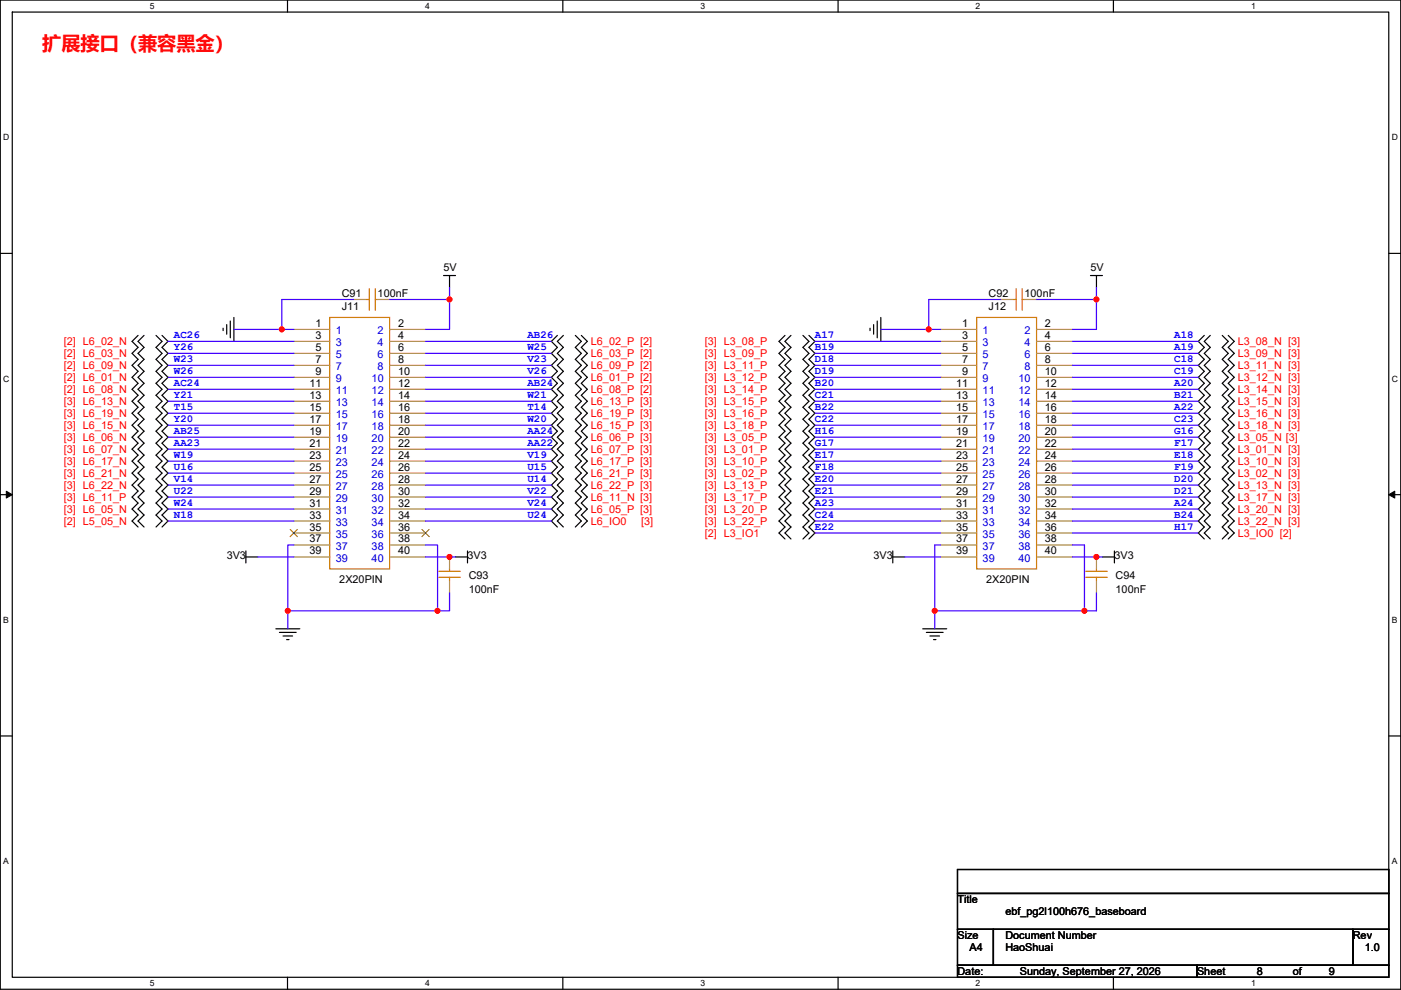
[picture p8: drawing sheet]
<svg xmlns="http://www.w3.org/2000/svg" width="297mm" height="210mm" viewBox="0 0 297 210" stroke-linecap="round" stroke-linejoin="round" font-family="sans-serif">
<path d="M.1 0h296.9v209.8h-296.9zM2.6 2.6h291.8v204.7h-291.8z" fill="none" stroke="#000" stroke-width=".25"/>
<g fill="#fff">
<path d="M31.8 .3h1v2h-1z"/>
<path d="M31.8 207.5h1v2.1h-1z"/>
</g>
<path d="M61 0v2.6M61 207.3v2.5" fill="none" stroke="#000" stroke-width=".25"/>
<g fill="#fff">
<path d="M90.1 .3h1v2h-1z"/>
<path d="M90.1 207.5h1v2.1h-1z"/>
</g>
<path d="M119.3 0v2.6M119.3 207.3v2.5" fill="none" stroke="#000" stroke-width=".25"/>
<g fill="#fff">
<path d="M148.5 .3h1v2h-1z"/>
<path d="M148.5 207.5h1v2.1h-1z"/>
</g>
<path d="M177.7 0v2.6M177.7 207.3v2.5" fill="none" stroke="#000" stroke-width=".25"/>
<g fill="#fff">
<path d="M206.9 .3h1v2h-1z"/>
<path d="M206.9 207.5h1v2.1h-1z"/>
</g>
<path d="M236.1 0v2.6M236.1 207.3v2.5" fill="none" stroke="#000" stroke-width=".25"/>
<g fill="#fff">
<path d="M265.2 .3h1v2h-1z"/>
<path d="M265.2 207.5h1v2.1h-1z"/>
<path d="M.7 28.2h1.3v2h-1.3z"/>
<path d="M295.1 28.2h1.3v2h-1.3z"/>
<path d="M.7 79.3h1.3v2.1h-1.3z"/>
<path d="M295.1 79.3h1.3v2.1h-1.3z"/>
</g>
<path d="M.1 53.7h2.5M294.4 53.7h2.6" fill="none" stroke="#000" stroke-width=".25"/>
<g fill="#fff">
<path d="M.7 130.5h1.2v2h-1.2z"/>
<path d="M295.1 130.5h1.2v2h-1.2z"/>
</g>
<path d="M.1 104.9h2.5M294.4 104.9h2.6" fill="none" stroke="#000" stroke-width=".25"/>
<path d="M1.3 104.2l1.3 .7-1.3 .7zM294.4 104.9l1.3-.7v1.4z" fill="#000" stroke="#000" stroke-width=".21"/>
<g fill="#fff">
<path d="M.7 181.7h1.2v2h-1.2z"/>
<path d="M295.1 181.7h1.2v2h-1.2z"/>
</g>
<g fill="none" stroke="#000" stroke-width=".25">
<path d="M94 58.4h2.6M95.3 58.4v2.6M231.2 58.4h2.5M232.5 58.4v2.6M29.3 71.1l-1.3 1.3 1.3 1.3-1.3 1.3 1.3 1.2-1.3 1.3 1.3 1.3-1.3 1.2 1.3 1.3-1.3 1.3 1.3 1.2-1.3 1.3 1.3 1.3-1.3 1.3 1.3 1.2-1.3 1.3 1.3 1.3-1.3 1.2 1.3 1.3-1.3 1.3 1.3 1.2-1.3 1.3 1.3 1.3-1.3 1.3 1.3 1.2-1.3 1.3 1.3 1.3-1.3 1.2 1.3 1.3-1.3 1.3 1.3 1.2-1.3 1.3 1.3 1.3M30.5 71.1l-1.2 1.3 1.2 1.3-1.2 1.3 1.2 1.2-1.2 1.3 1.2 1.3-1.2 1.2 1.2 1.3-1.2 1.3 1.2 1.2-1.2 1.3 1.2 1.3-1.2 1.3 1.2 1.2-1.2 1.3 1.2 1.3-1.2 1.2 1.2 1.3-1.2 1.3 1.2 1.2-1.2 1.3 1.2 1.3-1.2 1.3 1.2 1.2-1.2 1.3 1.2 1.3-1.2 1.2 1.2 1.3-1.2 1.3 1.2 1.2-1.2 1.3 1.2 1.3M33.1 71.1l1.3 1.3-1.3 1.3 1.3 1.3-1.3 1.2 1.3 1.3-1.3 1.3 1.3 1.2-1.3 1.3 1.3 1.3-1.3 1.2 1.3 1.3-1.3 1.3 1.3 1.3-1.3 1.2 1.3 1.3-1.3 1.3 1.3 1.2-1.3 1.3 1.3 1.3-1.3 1.2 1.3 1.3-1.3 1.3 1.3 1.3-1.3 1.2 1.3 1.3-1.3 1.3 1.3 1.2-1.3 1.3 1.3 1.3-1.3 1.2 1.3 1.3-1.3 1.3M34.4 71.1l1.2 1.3-1.2 1.3 1.2 1.3-1.2 1.2 1.2 1.3-1.2 1.3 1.2 1.2-1.2 1.3 1.2 1.3-1.2 1.2 1.2 1.3-1.2 1.3 1.2 1.3-1.2 1.2 1.2 1.3-1.2 1.3 1.2 1.2-1.2 1.3 1.2 1.3-1.2 1.2 1.2 1.3-1.2 1.3 1.2 1.3-1.2 1.2 1.2 1.3-1.2 1.3 1.2 1.2-1.2 1.3 1.2 1.3-1.2 1.2 1.2 1.3-1.2 1.3M47.3 69.6v.5M48.1 68.9v2M48.8 68.1v3.5M49.6 67.3v5.1"/>
<path d="M118.2 71.1l-1.3 1.3 1.3 1.3-1.3 1.3 1.3 1.2-1.3 1.3 1.3 1.3-1.3 1.2 1.3 1.3-1.3 1.3 1.3 1.2-1.3 1.3 1.3 1.3-1.3 1.3 1.3 1.2-1.3 1.3 1.3 1.3-1.3 1.2 1.3 1.3-1.3 1.3 1.3 1.2-1.3 1.3 1.3 1.3-1.3 1.3 1.3 1.2-1.3 1.3 1.3 1.3-1.3 1.2 1.3 1.3-1.3 1.3 1.3 1.2-1.3 1.3 1.3 1.3M119.4 71.1l-1.2 1.3 1.2 1.3-1.2 1.3 1.2 1.2-1.2 1.3 1.2 1.3-1.2 1.2 1.2 1.3-1.2 1.3 1.2 1.2-1.2 1.3 1.2 1.3-1.2 1.3 1.2 1.2-1.2 1.3 1.2 1.3-1.2 1.2 1.2 1.3-1.2 1.3 1.2 1.2-1.2 1.3 1.2 1.3-1.2 1.3 1.2 1.2-1.2 1.3 1.2 1.3-1.2 1.2 1.2 1.3-1.2 1.3 1.2 1.2-1.2 1.3 1.2 1.3M122 71.1l1.3 1.3-1.3 1.3 1.3 1.3-1.3 1.2 1.3 1.3-1.3 1.3 1.3 1.2-1.3 1.3 1.3 1.3-1.3 1.2 1.3 1.3-1.3 1.3 1.3 1.3-1.3 1.2 1.3 1.3-1.3 1.3 1.3 1.2-1.3 1.3 1.3 1.3-1.3 1.2 1.3 1.3-1.3 1.3 1.3 1.3-1.3 1.2 1.3 1.3-1.3 1.3 1.3 1.2-1.3 1.3 1.3 1.3-1.3 1.2 1.3 1.3-1.3 1.3M123.3 71.1l1.2 1.3-1.2 1.3 1.2 1.3-1.2 1.2 1.2 1.3-1.2 1.3 1.2 1.2-1.2 1.3 1.2 1.3-1.2 1.2 1.2 1.3-1.2 1.3 1.2 1.3-1.2 1.2 1.2 1.3-1.2 1.3 1.2 1.2-1.2 1.3 1.2 1.3-1.2 1.2 1.2 1.3-1.2 1.3 1.2 1.3-1.2 1.2 1.2 1.3-1.2 1.3 1.2 1.2-1.2 1.3 1.2 1.3-1.2 1.2 1.2 1.3-1.2 1.3M166.4 71.1l-1.2 1.3 1.2 1.3-1.2 1.3 1.2 1.2-1.2 1.3 1.2 1.3-1.2 1.2 1.2 1.3-1.2 1.3 1.2 1.2-1.2 1.3 1.2 1.3-1.2 1.3 1.2 1.2-1.2 1.3 1.2 1.3-1.2 1.2 1.2 1.3-1.2 1.3 1.2 1.2-1.2 1.3 1.2 1.3-1.2 1.3 1.2 1.2-1.2 1.3 1.2 1.3-1.2 1.2 1.2 1.3-1.2 1.3 1.2 1.2-1.2 1.3 1.2 1.3-1.2 1.3 1.2 1.2M167.7 71.1l-1.3 1.3 1.3 1.3-1.3 1.3 1.3 1.2-1.3 1.3 1.3 1.3-1.3 1.2 1.3 1.3-1.3 1.3 1.3 1.2-1.3 1.3 1.3 1.3-1.3 1.3 1.3 1.2-1.3 1.3 1.3 1.3-1.3 1.2 1.3 1.3-1.3 1.3 1.3 1.2-1.3 1.3 1.3 1.3-1.3 1.3 1.3 1.2-1.3 1.3 1.3 1.3-1.3 1.2 1.3 1.3-1.3 1.3 1.3 1.2-1.3 1.3 1.3 1.3-1.3 1.3 1.3 1.2M170.2 71.1l1.3 1.3-1.3 1.3 1.3 1.3-1.3 1.2 1.3 1.3-1.3 1.3 1.3 1.2-1.3 1.3 1.3 1.3-1.3 1.2 1.3 1.3-1.3 1.3 1.3 1.3-1.3 1.2 1.3 1.3-1.3 1.3 1.3 1.2-1.3 1.3 1.3 1.3-1.3 1.2 1.3 1.3-1.3 1.3 1.3 1.3-1.3 1.2 1.3 1.3-1.3 1.3 1.3 1.2-1.3 1.3 1.3 1.3-1.3 1.2 1.3 1.3-1.3 1.3 1.3 1.3-1.3 1.2M171.5 71.1l1.3 1.3-1.3 1.3 1.3 1.3-1.3 1.2 1.3 1.3-1.3 1.3 1.3 1.2-1.3 1.3 1.3 1.3-1.3 1.2 1.3 1.3-1.3 1.3 1.3 1.3-1.3 1.2 1.3 1.3-1.3 1.3 1.3 1.2-1.3 1.3 1.3 1.3-1.3 1.2 1.3 1.3-1.3 1.3 1.3 1.3-1.3 1.2 1.3 1.3-1.3 1.3 1.3 1.2-1.3 1.3 1.3 1.3-1.3 1.2 1.3 1.3-1.3 1.3 1.3 1.3-1.3 1.2M184.5 69.6v.5M185.2 68.9v2M186 68.1v3.5M186.7 67.3v5.1"/>
<path d="M255.3 71.1l-1.2 1.3 1.2 1.3-1.2 1.3 1.2 1.2-1.2 1.3 1.2 1.3-1.2 1.2 1.2 1.3-1.2 1.3 1.2 1.2-1.2 1.3 1.2 1.3-1.2 1.3 1.2 1.2-1.2 1.3 1.2 1.3-1.2 1.2 1.2 1.3-1.2 1.3 1.2 1.2-1.2 1.3 1.2 1.3-1.2 1.3 1.2 1.2-1.2 1.3 1.2 1.3-1.2 1.2 1.2 1.3-1.2 1.3 1.2 1.2-1.2 1.3 1.2 1.3-1.2 1.3 1.2 1.2M256.6 71.1l-1.3 1.3 1.3 1.3-1.3 1.3 1.3 1.2-1.3 1.3 1.3 1.3-1.3 1.2 1.3 1.3-1.3 1.3 1.3 1.2-1.3 1.3 1.3 1.3-1.3 1.3 1.3 1.2-1.3 1.3 1.3 1.3-1.3 1.2 1.3 1.3-1.3 1.3 1.3 1.2-1.3 1.3 1.3 1.3-1.3 1.3 1.3 1.2-1.3 1.3 1.3 1.3-1.3 1.2 1.3 1.3-1.3 1.3 1.3 1.2-1.3 1.3 1.3 1.3-1.3 1.3 1.3 1.2M259.1 71.1l1.3 1.3-1.3 1.3 1.3 1.3-1.3 1.2 1.3 1.3-1.3 1.3 1.3 1.2-1.3 1.3 1.3 1.3-1.3 1.2 1.3 1.3-1.3 1.3 1.3 1.3-1.3 1.2 1.3 1.3-1.3 1.3 1.3 1.2-1.3 1.3 1.3 1.3-1.3 1.2 1.3 1.3-1.3 1.3 1.3 1.3-1.3 1.2 1.3 1.3-1.3 1.3 1.3 1.2-1.3 1.3 1.3 1.3-1.3 1.2 1.3 1.3-1.3 1.3 1.3 1.3-1.3 1.2M260.4 71.1l1.3 1.3-1.3 1.3 1.3 1.3-1.3 1.2 1.3 1.3-1.3 1.3 1.3 1.2-1.3 1.3 1.3 1.3-1.3 1.2 1.3 1.3-1.3 1.3 1.3 1.3-1.3 1.2 1.3 1.3-1.3 1.3 1.3 1.2-1.3 1.3 1.3 1.3-1.3 1.2 1.3 1.3-1.3 1.3 1.3 1.3-1.3 1.2 1.3 1.3-1.3 1.3 1.3 1.2-1.3 1.3 1.3 1.3-1.3 1.2 1.3 1.3-1.3 1.3 1.3 1.3-1.3 1.2M52.1 118.1h2.6M52.1 116.9v2.5M96.6 118.1h2.5M99.1 116.9v2.5M189.3 118.1h2.5M189.3 116.9v2.5M233.7 118.1h2.6M236.3 116.9v2.5"/>
<path d="M58.5 133.4h5.1M59.2 134.1h3.6M60 134.9h2M60.8 135.7h.5M195.6 133.4h5.1M196.4 134.1h3.6M197.2 134.9h2M197.9 135.7h.5M.1 156.1h2.5M294.4 156.1h2.6M203 184.4h91.4v5.1h-91.4zM203 189.5h91.4v7.6h-91.4z"/>
<path d="M203 197.1h7.6v7.6h-7.6zM210.6 197.1h76.2v7.6h-76.2zM286.8 197.1h7.6v7.6h-7.6zM203 204.7h50.8v2.6h-50.8zM253.8 204.7h40.6v2.6h-40.6z"/>
</g>
<g fill="none" stroke="#cc8006" stroke-width=".25">
<path d="M69.9 67.3h12.7v53.4h-12.7zM77.5 63.5h.8M78.3 61.2v4.6M79.6 63.5h.5M79.6 61.2v4.6M207.1 67.3h12.7v53.4h-12.7zM214.7 63.5h.8M215.5 61.2v4.6M216.7 61.2v4.6M216.7 63.5h.5M93 122.4h4.6M93 121.2h4.6"/>
<path d="M95.3 120.7v.5M95.3 122.4v.8M230.2 122.4h4.6M230.2 121.2h4.6M232.5 120.7v.5M232.5 122.4v.8"/>
</g>
<g fill="none" stroke="#a84" stroke-width=".25">
<path d="M62.3 69.9h7.6M62.3 72.4h7.6M62.3 75h7.6M62.3 77.5h7.6M75 63.5h2.5M80.1 63.5h2.5M82.6 69.9h7.6M82.6 72.4h7.6M82.6 75h7.6M82.6 77.5h7.6M199.5 69.9h7.6M199.5 72.4h7.6"/>
<path d="M199.5 75h7.6M199.5 77.5h7.6M212.2 63.5h2.5M217.2 63.5h2.6M219.8 69.9h7.6M219.8 72.4h7.6M219.8 75h7.6M219.8 77.5h7.6M62.3 80h7.6M62.3 82.6h7.6M62.3 85.1h7.6M62.3 87.7h7.6"/>
<path d="M62.3 90.2h7.6M62.3 92.7h7.6M62.3 95.3h7.6M62.3 97.8h7.6M82.6 80h7.6M82.6 82.6h7.6M82.6 85.1h7.6M82.6 87.7h7.6M82.6 90.2h7.6M82.6 92.7h7.6M82.6 95.3h7.6M82.6 97.8h7.6"/>
<path d="M199.5 80h7.6M199.5 82.6h7.6M199.5 85.1h7.6M199.5 87.7h7.6M199.5 90.2h7.6M199.5 92.7h7.6M199.5 95.3h7.6M199.5 97.8h7.6M219.8 80h7.6M219.8 82.6h7.6M219.8 85.1h7.6M219.8 87.7h7.6"/>
<path d="M219.8 90.2h7.6M219.8 92.7h7.6M219.8 95.3h7.6M219.8 97.8h7.6M62.3 100.4h7.6M62.3 102.9h7.6M62.3 105.4h7.6M62.3 108h7.6M62.3 110.5h7.6M62.3 113.1h7.6M62.3 115.6h7.6M62.3 118.1h7.6"/>
<path d="M82.6 100.4h7.6M82.6 102.9h7.6M82.6 105.4h7.6M82.6 108h7.6M82.6 110.5h7.6M82.6 113.1h7.6M82.6 115.6h7.6M82.6 118.1h7.6M95.3 118.1v2.6M199.5 100.4h7.6M199.5 102.9h7.6M199.5 105.4h7.6"/>
<path d="M199.5 108h7.6M199.5 110.5h7.6M199.5 113.1h7.6M199.5 115.6h7.6M199.5 118.1h7.6M219.8 100.4h7.6M219.8 102.9h7.6M219.8 105.4h7.6M219.8 108h7.6M219.8 110.5h7.6M219.8 113.1h7.6M219.8 115.6h7.6"/>
<path d="M219.8 118.1h7.6M232.5 118.1v2.6M95.3 123.2v2.6M232.5 123.2v2.6"/>
</g>
<path d="M61.5 112.3l1.6 1.5M63.1 112.3l-1.6 1.5M89.5 112.3l1.5 1.5M91 112.3l-1.6 1.5" fill="none" stroke="#804000" stroke-width=".21"/>
<g fill="none" stroke="#4200ff" stroke-width=".25">
<path d="M35.6 72.4h26.7M35.6 75h26.7M35.6 77.5h26.7M49.6 69.9h12.7M75 63.5h-15.2v6.4M82.6 63.5h12.7M90.2 72.4h26.7M90.2 75h26.7M90.2 77.5h26.7M95.3 61v2.5M95.3 63.5v6.4h-5.1M172.8 72.4h26.7"/>
<path d="M172.8 75h26.7M172.8 77.5h26.7M186.8 69.9h10.1M196.9 69.9h2.5M212.2 63.5h-15.3v6.4M219.8 63.5h12.7M227.4 72.4h26.7M227.4 75h26.7M227.4 77.5h26.7M232.5 61v2.5M232.5 63.5v6.4h-5.1M35.6 85.1h26.7"/>
<path d="M35.6 87.7h26.7M35.6 80h26.7M35.6 82.6h26.7M35.6 97.8h26.7M35.6 95.3h26.7M35.6 92.7h26.7M35.6 90.2h26.7M90.2 85.1h26.7M90.2 87.7h26.7M90.2 80h26.7M90.2 82.6h26.7M90.2 97.8h26.7"/>
<path d="M90.2 95.3h26.7M90.2 92.7h26.7M90.2 90.2h26.7M172.8 80h26.7M172.8 82.6h26.7M172.8 85.1h26.7M172.8 87.7h26.7M172.8 90.2h26.7M172.8 95.3h26.7M172.8 92.7h26.7M172.8 97.8h26.7M227.4 80h26.7"/>
<path d="M227.4 82.6h26.7M227.4 85.1h26.7M227.4 87.7h26.7M227.4 90.2h26.7M227.4 95.3h26.7M227.4 92.7h26.7M227.4 97.8h26.7M35.6 110.5h26.7M35.6 100.4h26.7M35.6 108h26.7M35.6 105.4h26.7M35.6 102.9h26.7"/>
<path d="M54.7 118.1h7.6M62.3 115.6h-1.3v14M90.2 118.1h6.4M90.2 115.6h2.6v14h-31.8M90.2 110.5h26.7M90.2 102.9h26.7M90.2 100.4h26.7M90.2 108h26.7M90.2 105.4h26.7M172.8 113.1h26.7M172.8 102.9h26.7M172.8 105.4h26.7"/>
<path d="M172.8 108h26.7M172.8 110.5h26.7M172.8 100.4h26.7M191.8 118.1h7.6M199.4 115.6h-1.2v14M227.4 115.6h2.5v14M227.4 113.1h26.7M227.4 102.9h26.7M227.4 105.4h26.7M227.4 108h26.7M227.4 110.5h26.7M227.4 100.4h26.7"/>
<path d="M233.7 118.1h-6.3M61 129.6v3.8M95.3 125.8v3.8h-2.5M198.2 129.6h31.7M198.2 129.6v3.8M232.5 125.8v3.8h-2.6"/>
</g>
<g fill="#f00" stroke="#f00" stroke-width=".25">
<circle cx="95.3" cy="63.5" r=".5"/>
<circle cx="59.7" cy="69.9" r=".5"/>
<circle cx="95.3" cy="118.1" r=".5"/>
<circle cx="92.8" cy="129.5" r=".5"/>
<circle cx="61" cy="129.5" r=".5"/>
<circle cx="232.5" cy="63.5" r=".5"/>
<circle cx="196.9" cy="69.9" r=".5"/>
<circle cx="232.5" cy="118.1" r=".5"/>
<circle cx="229.9" cy="129.5" r=".5"/>
<circle cx="198.2" cy="129.5" r=".5"/>
</g>
<text font-size="4.1" fill="#f00" x="9" y="10.7">扩展接口（兼容黑金）</text>
<g font-size="2.3">
<text x="94" y="57.4">5V</text>
<text x="231.2" y="57.4">5V</text>
<text x="72.5" y="65.8">J11</text>
<text x="72.5" y="63">C91</text>
<text x="80.1" y="63">100nF</text>
<text x="209.6" y="65.8">J12</text>
<text x="209.6" y="63">C92</text>
<text x="217.2" y="63">100nF</text>
<text x="66.9" y="69.3">1</text>
<text x="66.9" y="71.9">3</text>
<text x="84.4" y="69.3">2</text>
<text x="84.4" y="71.9">4</text>
<text x="204" y="69.3">1</text>
<text x="204" y="71.9">3</text>
<text x="221.5" y="69.3">2</text>
<text x="221.5" y="71.9">4</text>
<text x="66.9" y="74.4">5</text>
<text x="66.9" y="77">7</text>
<text x="84.4" y="74.4">6</text>
<text x="84.4" y="77">8</text>
<text x="204" y="74.4">5</text>
<text x="204" y="77">7</text>
<text x="221.5" y="74.4">6</text>
<text x="221.5" y="77">8</text>
<text x="65.6" y="82">11</text>
<text x="66.9" y="79.5">9</text>
<text x="84.4" y="79.5">10</text>
<text x="84.4" y="82">12</text>
<text x="202.8" y="82">11</text>
<text x="204" y="79.5">9</text>
<text x="221.5" y="79.5">10</text>
<text x="221.5" y="82">12</text>
<text x="65.6" y="84.6">13</text>
<text x="65.6" y="87.1">15</text>
<text x="65.6" y="89.7">17</text>
<text x="84.4" y="84.6">14</text>
<text x="84.4" y="87.1">16</text>
<text x="84.4" y="89.7">18</text>
<text x="202.8" y="84.6">13</text>
<text x="202.8" y="87.1">15</text>
<text x="202.8" y="89.7">17</text>
<text x="221.5" y="84.6">14</text>
<text x="221.5" y="87.1">16</text>
<text x="221.5" y="89.7">18</text>
<text x="65.6" y="92.2">19</text>
<text x="65.6" y="94.7">21</text>
<text x="84.4" y="92.2">20</text>
<text x="84.4" y="94.7">22</text>
<text x="202.8" y="92.2">19</text>
<text x="202.8" y="94.7">21</text>
<text x="221.5" y="92.2">20</text>
<text x="221.5" y="94.7">22</text>
<text x="65.6" y="97.3">23</text>
<text x="65.6" y="99.8">25</text>
<text x="84.4" y="97.3">24</text>
<text x="84.4" y="99.8">26</text>
<text x="202.8" y="97.3">23</text>
<text x="202.8" y="99.8">25</text>
<text x="221.5" y="97.3">24</text>
<text x="221.5" y="99.8">26</text>
<text x="65.6" y="102.4">27</text>
<text x="65.6" y="104.9">29</text>
<text x="65.6" y="107.4">31</text>
<text x="84.4" y="102.4">28</text>
<text x="84.4" y="104.9">30</text>
<text x="84.4" y="107.4">32</text>
<text x="202.8" y="102.4">27</text>
<text x="202.8" y="104.9">29</text>
<text x="202.8" y="107.4">31</text>
<text x="221.5" y="102.4">28</text>
<text x="221.5" y="104.9">30</text>
<text x="221.5" y="107.4">32</text>
<text x="65.6" y="110">33</text>
<text x="65.6" y="112.5">35</text>
<text x="84.4" y="110">34</text>
<text x="84.4" y="112.5">36</text>
<text x="202.8" y="110">33</text>
<text x="202.8" y="112.5">35</text>
<text x="221.5" y="110">34</text>
<text x="221.5" y="112.5">36</text>
<text x="48.1" y="118.7">3V3</text>
<text x="65.6" y="115.1">37</text>
<text x="65.6" y="117.6">39</text>
<text x="84.4" y="115.1">38</text>
<text x="84.4" y="117.6">40</text>
<text x="99.1" y="118.7">3V3</text>
<text x="185.2" y="118.7">3V3</text>
<text x="202.8" y="115.1">37</text>
<text x="202.8" y="117.6">39</text>
<text x="221.5" y="115.1">38</text>
<text x="221.5" y="117.6">40</text>
<text x="236.3" y="118.7">3V3</text>
<text x="71.9" y="123.7">2X20PIN</text>
<text x="99.4" y="122.7">C93</text>
<text x="99.4" y="125.8">100nF</text>
<text x="209.1" y="123.7">2X20PIN</text>
<text x="236.5" y="122.7">C94</text>
<text x="236.5" y="125.8">100nF</text>
<text x="203" y="191.6">Title</text>
<text x="213.2" y="194.1">ebf_pg2l100h676_baseboard</text>
<text x="203" y="199.2">Size</text>
<text x="205.5" y="201.7">A4</text>
<text x="213.2" y="199.2">Document Number</text>
<text x="213.2" y="201.7">HaoShuai</text>
<text x="286.8" y="199.2">Rev</text>
<text x="289.4" y="201.7">1.0</text>
<text x="203" y="206.8">Date:</text>
<text x="216.2" y="206.8">Sunday, September 27, 2026</text>
<text x="253.8" y="206.8">Sheet</text>
<text x="266.5" y="206.8">8</text>
<text x="274.1" y="206.8">of</text>
<text x="281.7" y="206.8">9</text>
</g>
<g font-size="2.3" fill="#00f">
<text x="36.9" y="71.8">AC26</text>
<text x="111.8" y="71.8">AB26</text>
<text x="172.8" y="71.8">A17</text>
<text x="249" y="71.8">A18</text>
<text x="36.9" y="74.3">Y26</text>
<text x="36.9" y="76.9">W23</text>
<text x="111.8" y="74.3">W25</text>
<text x="111.8" y="76.9">V23</text>
<text x="172.8" y="74.3">B19</text>
<text x="172.8" y="76.9">D18</text>
<text x="249" y="74.3">A19</text>
<text x="249" y="76.9">C18</text>
<text x="36.9" y="79.4">W26</text>
<text x="36.9" y="81.9">AC24</text>
<text x="111.8" y="81.9">AB24</text>
<text x="111.8" y="79.4">V26</text>
<text x="172.8" y="79.4">D19</text>
<text x="172.8" y="81.9">B20</text>
<text x="249" y="79.4">C19</text>
<text x="249" y="81.9">A20</text>
<text x="36.9" y="84.5">Y21</text>
<text x="36.9" y="87">T15</text>
<text x="36.9" y="89.6">Y20</text>
<text x="111.8" y="87">T14</text>
<text x="111.8" y="84.5">W21</text>
<text x="111.8" y="89.6">W20</text>
<text x="172.8" y="84.5">C21</text>
<text x="172.8" y="87">B22</text>
<text x="172.8" y="89.6">C22</text>
<text x="249" y="84.5">B21</text>
<text x="249" y="87">A22</text>
<text x="249" y="89.6">C23</text>
<text x="36.9" y="94.6">AA23</text>
<text x="36.9" y="92.1">AB25</text>
<text x="111.8" y="94.6">AA22</text>
<text x="111.8" y="92.1">AA24</text>
<text x="172.8" y="92.1">H16</text>
<text x="172.8" y="94.6">G17</text>
<text x="249" y="92.1">G16</text>
<text x="249" y="94.6">F17</text>
<text x="36.9" y="99.7">U16</text>
<text x="36.9" y="97.2">W19</text>
<text x="111.8" y="99.7">U15</text>
<text x="111.8" y="97.2">V19</text>
<text x="172.8" y="99.7">F18</text>
<text x="172.8" y="97.2">E17</text>
<text x="249" y="99.7">F19</text>
<text x="249" y="97.2">E18</text>
<text x="36.9" y="102.3">V14</text>
<text x="36.9" y="107.3">W24</text>
<text x="36.9" y="104.8">U22</text>
<text x="111.8" y="102.3">U14</text>
<text x="111.8" y="107.3">V24</text>
<text x="111.8" y="104.8">V22</text>
<text x="172.8" y="102.3">E20</text>
<text x="172.8" y="104.8">E21</text>
<text x="172.8" y="107.3">A23</text>
<text x="249" y="102.3">D20</text>
<text x="249" y="107.3">A24</text>
<text x="249" y="104.8">D21</text>
<text x="36.9" y="109.9">N18</text>
<text x="111.8" y="109.9">U24</text>
<text x="172.8" y="109.9">C24</text>
<text x="172.8" y="112.4">E22</text>
<text x="249" y="109.9">B24</text>
<text x="249" y="112.4">H17</text>
</g>
<g font-size="2.3" fill="#00c">
<text x="71.2" y="70.9">1</text>
<text x="80.1" y="70.9">2</text>
<text x="208.3" y="70.9">1</text>
<text x="217.2" y="70.9">2</text>
<text x="71.2" y="73.4">3</text>
<text x="71.2" y="76">5</text>
<text x="80.1" y="73.4">4</text>
<text x="80.1" y="76">6</text>
<text x="208.3" y="73.4">3</text>
<text x="208.3" y="76">5</text>
<text x="217.2" y="73.4">4</text>
<text x="217.2" y="76">6</text>
<text x="71.2" y="78.5">7</text>
<text x="71.2" y="81.1">9</text>
<text x="71.2" y="83.6">11</text>
<text x="78.8" y="81.1">10</text>
<text x="78.8" y="83.6">12</text>
<text x="80.1" y="78.5">8</text>
<text x="208.3" y="78.5">7</text>
<text x="208.3" y="81.1">9</text>
<text x="208.3" y="83.6">11</text>
<text x="216" y="81.1">10</text>
<text x="216" y="83.6">12</text>
<text x="217.2" y="78.5">8</text>
<text x="71.2" y="86.1">13</text>
<text x="71.2" y="88.7">15</text>
<text x="78.8" y="86.1">14</text>
<text x="78.8" y="88.7">16</text>
<text x="208.3" y="86.1">13</text>
<text x="208.3" y="88.7">15</text>
<text x="216" y="86.1">14</text>
<text x="216" y="88.7">16</text>
<text x="71.2" y="91.2">17</text>
<text x="71.2" y="93.8">19</text>
<text x="78.8" y="91.2">18</text>
<text x="78.8" y="93.8">20</text>
<text x="208.3" y="91.2">17</text>
<text x="208.3" y="93.8">19</text>
<text x="216" y="91.2">18</text>
<text x="216" y="93.8">20</text>
<text x="71.2" y="96.3">21</text>
<text x="71.2" y="98.8">23</text>
<text x="71.2" y="101.4">25</text>
<text x="78.8" y="96.3">22</text>
<text x="78.8" y="98.8">24</text>
<text x="78.8" y="101.4">26</text>
<text x="208.3" y="96.3">21</text>
<text x="208.3" y="98.8">23</text>
<text x="208.3" y="101.4">25</text>
<text x="216" y="96.3">22</text>
<text x="216" y="98.8">24</text>
<text x="216" y="101.4">26</text>
<text x="71.2" y="103.9">27</text>
<text x="71.2" y="106.5">29</text>
<text x="78.8" y="103.9">28</text>
<text x="78.8" y="106.5">30</text>
<text x="208.3" y="103.9">27</text>
<text x="208.3" y="106.5">29</text>
<text x="216" y="103.9">28</text>
<text x="216" y="106.5">30</text>
<text x="71.2" y="109">31</text>
<text x="71.2" y="111.5">33</text>
<text x="78.8" y="109">32</text>
<text x="78.8" y="111.5">34</text>
<text x="208.3" y="109">31</text>
<text x="208.3" y="111.5">33</text>
<text x="216" y="109">32</text>
<text x="216" y="111.5">34</text>
<text x="71.2" y="114.1">35</text>
<text x="71.2" y="116.6">37</text>
<text x="71.2" y="119.2">39</text>
<text x="78.8" y="114.1">36</text>
<text x="78.8" y="116.6">38</text>
<text x="78.8" y="119.2">40</text>
<text x="208.3" y="114.1">35</text>
<text x="208.3" y="116.6">37</text>
<text x="208.3" y="119.2">39</text>
<text x="216" y="114.1">36</text>
<text x="216" y="116.6">38</text>
<text x="216" y="119.2">40</text>
</g>
<g font-size="2.3" fill="#f00">
<text x="13.5" y="73.2">[2] L6_02_N</text>
<text x="13.5" y="75.7">[2] L6_03_N</text>
<text x="125.3" y="73.2">L6_02_P [2]</text>
<text x="125.3" y="75.7">L6_03_P [2]</text>
<text x="149.4" y="73.2">[3] L3_08_P</text>
<text x="149.4" y="75.7">[3] L3_09_P</text>
<text x="262.4" y="73.2">L3_08_N [3]</text>
<text x="262.4" y="75.7">L3_09_N [3]</text>
<text x="13.5" y="78.3">[2] L6_09_N</text>
<text x="13.5" y="80.8">[2] L6_01_N</text>
<text x="13.5" y="83.4">[2] L6_08_N</text>
<text x="125.3" y="78.3">L6_09_P [2]</text>
<text x="125.3" y="80.8">L6_01_P [2]</text>
<text x="125.3" y="83.4">L6_08_P [2]</text>
<text x="149.4" y="83.4">[3] L3_14_P</text>
<text x="149.4" y="78.3">[3] L3_11_P</text>
<text x="149.4" y="80.8">[3] L3_12_P</text>
<text x="262.4" y="80.8">L3_12_N [3]</text>
<text x="262.4" y="83.4">L3_14_N [3]</text>
<text x="262.4" y="78.3">L3_11_N [3]</text>
<text x="13.5" y="85.9">[3] L6_13_N</text>
<text x="13.5" y="88.4">[3] L6_19_N</text>
<text x="125.3" y="85.9">L6_13_P [3]</text>
<text x="125.3" y="88.4">L6_19_P [3]</text>
<text x="149.4" y="85.9">[3] L3_15_P</text>
<text x="149.4" y="88.4">[3] L3_16_P</text>
<text x="262.4" y="85.9">L3_15_N [3]</text>
<text x="262.4" y="88.4">L3_16_N [3]</text>
<text x="13.5" y="93.5">[3] L6_06_N</text>
<text x="13.5" y="91">[3] L6_15_N</text>
<text x="125.3" y="93.5">L6_06_P [3]</text>
<text x="125.3" y="91">L6_15_P [3]</text>
<text x="149.4" y="91">[3] L3_18_P</text>
<text x="149.4" y="93.5">[3] L3_05_P</text>
<text x="262.4" y="91">L3_18_N [3]</text>
<text x="262.4" y="93.5">L3_05_N [3]</text>
<text x="13.5" y="101.1">[3] L6_21_N</text>
<text x="13.5" y="98.6">[3] L6_17_N</text>
<text x="13.5" y="96.1">[3] L6_07_N</text>
<text x="125.3" y="101.1">L6_21_P [3]</text>
<text x="125.3" y="98.6">L6_17_P [3]</text>
<text x="125.3" y="96.1">L6_07_P [3]</text>
<text x="149.4" y="96.1">[3] L3_01_P</text>
<text x="149.4" y="101.1">[3] L3_02_P</text>
<text x="149.4" y="98.6">[3] L3_10_P</text>
<text x="262.4" y="96.1">L3_01_N [3]</text>
<text x="262.4" y="101.1">L3_02_N [3]</text>
<text x="262.4" y="98.6">L3_10_N [3]</text>
<text x="13.5" y="103.7">[3] L6_22_N</text>
<text x="13.5" y="106.2">[3] L6_11_P</text>
<text x="125.3" y="103.7">L6_22_P [3]</text>
<text x="125.3" y="106.2">L6_11_N [3]</text>
<text x="149.4" y="103.7">[3] L3_13_P</text>
<text x="149.4" y="106.2">[3] L3_17_P</text>
<text x="262.4" y="103.7">L3_13_N [3]</text>
<text x="262.4" y="106.2">L3_17_N [3]</text>
<text x="13.5" y="111.3">[2] L5_05_N</text>
<text x="13.5" y="108.8">[3] L6_05_N</text>
<text x="125.3" y="111.3">L6_IO0</text>
<text x="125.3" y="108.8">L6_05_P [3]</text>
<text x="135.9" y="111.3">[3]</text>
<text x="149.4" y="113.8">[2] L3_IO1</text>
<text x="149.4" y="108.8">[3] L3_20_P</text>
<text x="149.4" y="111.3">[3] L3_22_P</text>
<text x="262.4" y="113.8">L3_IO0 [2]</text>
<text x="262.4" y="108.8">L3_20_N [3]</text>
<text x="262.4" y="111.3">L3_22_N [3]</text>
</g>
<g font-size="1.8">
<text x="31.8" y="1.9">5</text>
<text x="90.1" y="1.9">4</text>
<text x="148.5" y="1.9">3</text>
<text x="206.9" y="1.9">2</text>
<text x="265.2" y="1.9">1</text>
<text x=".7" y="29.8">D</text>
<text x="295.1" y="29.8">D</text>
<text x=".7" y="81">C</text>
<text x="295.1" y="81">C</text>
<text x=".7" y="132.1">B</text>
<text x="295.1" y="132.1">B</text>
<text x=".7" y="183.3">A</text>
<text x="295.1" y="183.3">A</text>
<text x="31.8" y="209.2">5</text>
<text x="90.1" y="209.2">4</text>
<text x="148.5" y="209.2">3</text>
<text x="206.9" y="209.2">2</text>
<text x="265.2" y="209.2">1</text>
</g>
</svg>
